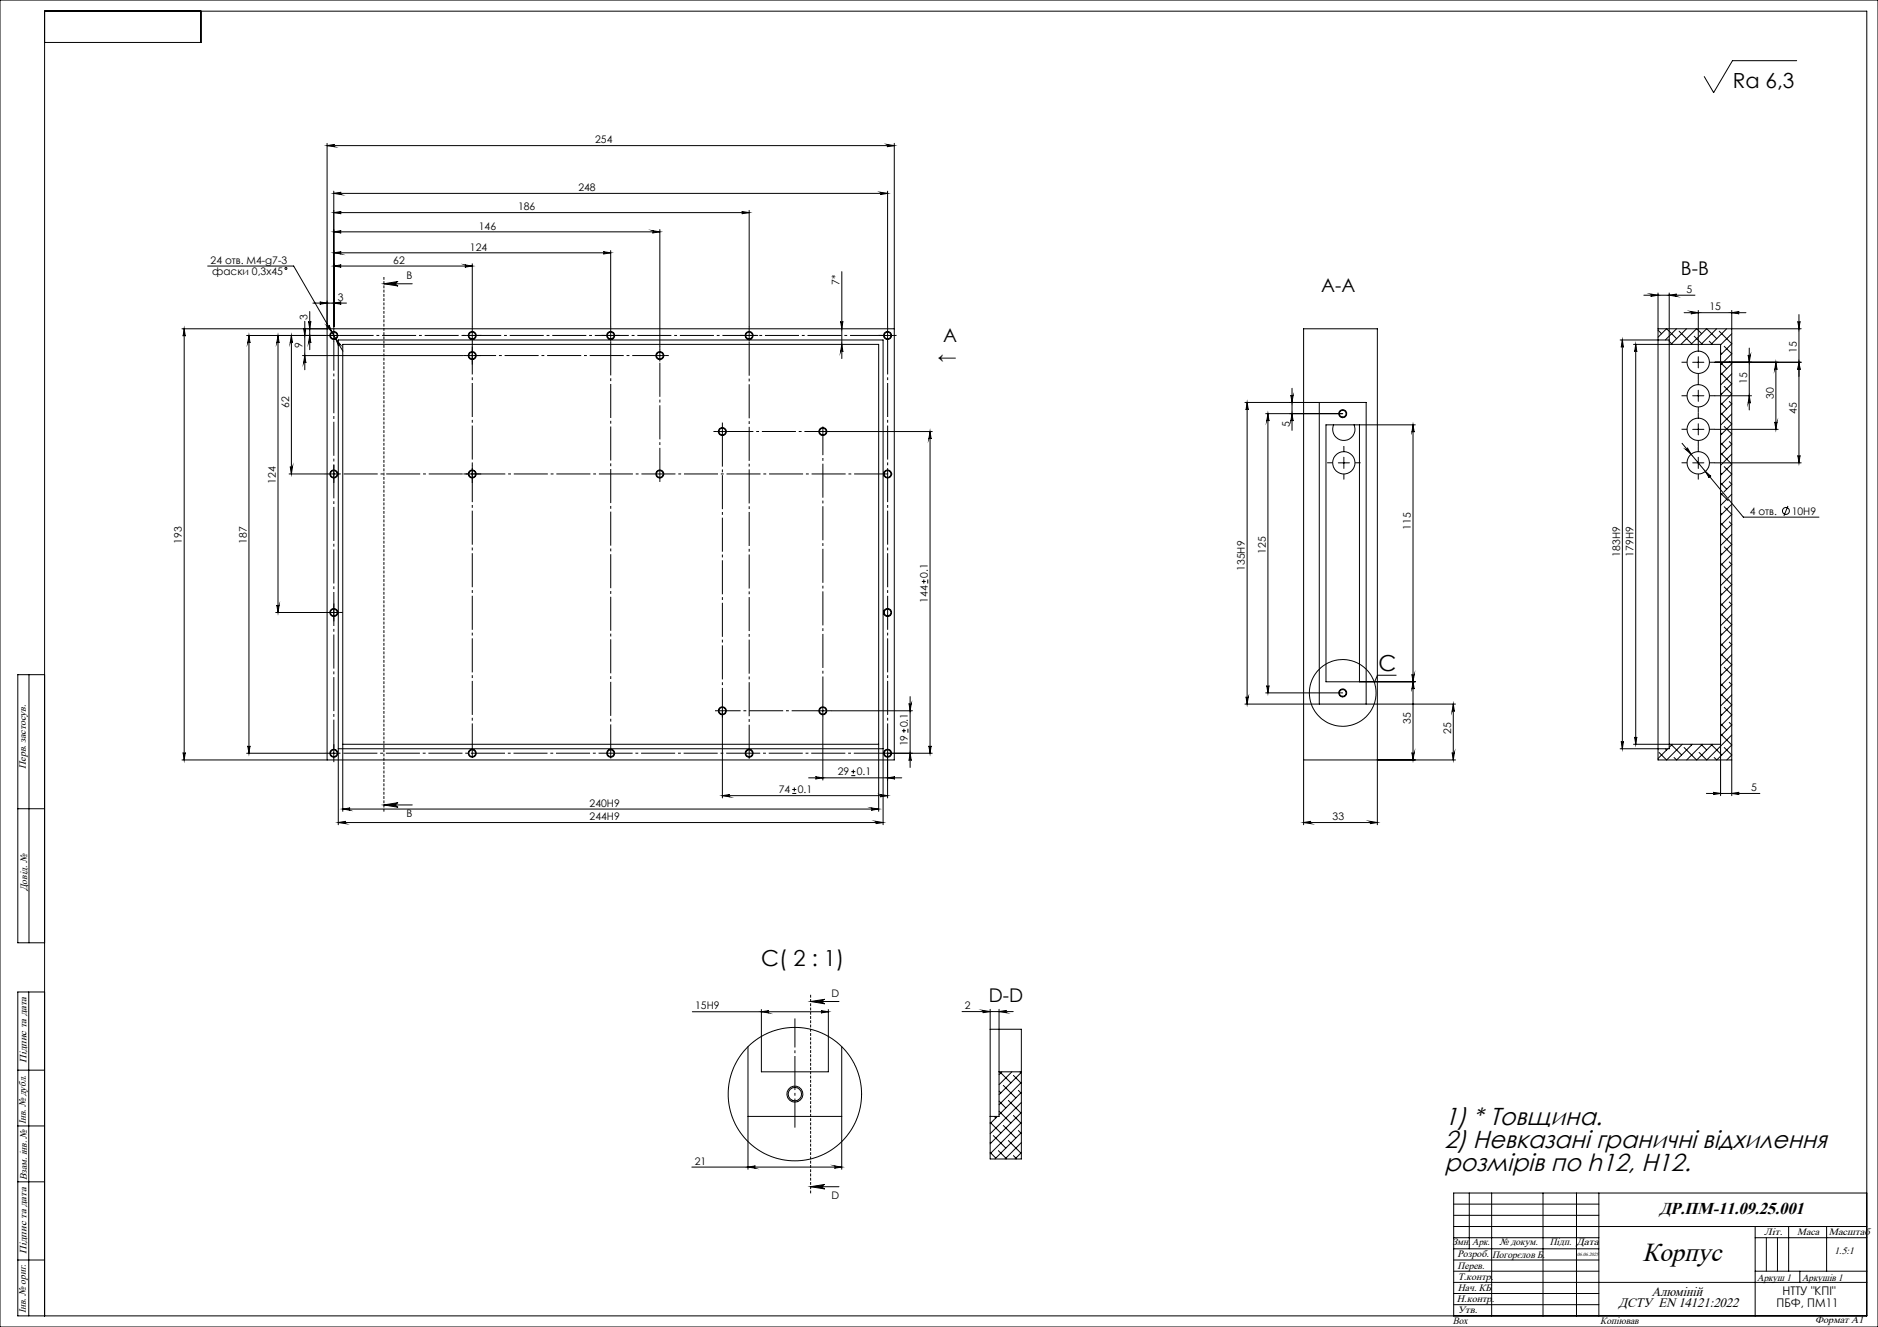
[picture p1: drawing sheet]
<svg xmlns="http://www.w3.org/2000/svg" width="841mm" height="594mm" viewBox="0 0 841 594" stroke-linecap="round" stroke-linejoin="round" font-family="sans-serif">
<g fill="none" stroke="#000" stroke-width=".45">
<path d="M0 0h841v594h-841zM90 5v14h-70M804.6 27.2h-28.8l-8.4 14.2-4.2-7.1M146.5 65.2l3.3-.5a.51 .51 0 0 0-.5 .5 .51 .51 0 0 0 .5 .5zM146.5 64.2v276M146.5 65.2h254M397.2 64.7l3.3 .5-3.3 .5a.51 .51 0 0 0 .5-.5 .51 .51 0 0 0-.5-.5zM400.5 64.2v276h-319M149.5 86.6l3.3-.5a.51 .51 0 0 0-.5 .5 .51 .51 0 0 0 .5 .5zM149.5 95.2l3.3-.5a.49 .49 0 0 0-.5 .5 .49 .49 0 0 0 .5 .5zM149.5 85.6v60.6M149.5 86.6h248"/>
<path d="M149.5 95.2h186M332.2 94.7l3.3 .5-3.3 .5a.49 .49 0 0 0 .5-.5 .49 .49 0 0 0-.5-.5zM335.5 94.2v52M394.2 86.1l3.3 .5-3.3 .5a.51 .51 0 0 0 .5-.5 .51 .51 0 0 0-.5-.5zM397.5 85.6v60.6M93 119.1h38.5l22.1 38.1M149.5 119.1l3.3-.5a.51 .51 0 0 0-.5 .5 .51 .51 0 0 0 .5 .5zM149.5 113.2l3.3-.5a.51 .51 0 0 0-.5 .5 .51 .51 0 0 0 .5 .5zM149.5 103.8l3.3-.5a.51 .51 0 0 0-.5 .5 .51 .51 0 0 0 .5 .5zM149.5 119.1h62M149.5 113.2h124M149.5 103.8h146"/>
<path d="M208.2 118.6l3.3 .5-3.3 .5a.51 .51 0 0 0 .5-.5 .51 .51 0 0 0-.5-.5zM211.5 118.1v28.1M270.2 112.7l3.3 .5-3.3 .5a.51 .51 0 0 0 .5-.5 .51 .51 0 0 0-.5-.5zM273.5 112.2v34M292.2 103.3l3.3 .5-3.3 .5a.51 .51 0 0 0 .5-.5 .51 .51 0 0 0-.5-.5zM295.5 102.8v52.4M138.7 139.4v17.1M140.1 135.7h15.1M143.2 135.2l3.3 .5-3.3 .5a.49 .49 0 0 0 .5-.5 .49 .49 0 0 0-.5-.5zM149.5 135.7l3.3-.5a.49 .49 0 0 0-.5 .5 .49 .49 0 0 0 .5 .5zM171.9 127l6.4-1a1.01 1.01 0 0 0-1 1 1.01 1.01 0 0 0 1 1zM171.9 127h12.7"/>
<path d="M377 121.6v38.9M736.1 132.1h22.9M739.2 131.6l3.3 .5-3.3 .6a.51 .51 0 0 0 .5-.5 .51 .51 0 0 0-.5-.6zM742.5 131.2v209h33M747.5 132.1l3.3-.5a.51 .51 0 0 0-.5 .6 .51 .51 0 0 0 .5 .5zM747.5 131.2v204h-22M754.2 140h27.7M757.2 139.4l3.3 .6-3.3 .5a.51 .51 0 0 0 .5-.5 .51 .51 0 0 0-.5-.6zM760.5 139v15.7M775.5 140l3.3-.6a.51 .51 0 0 0-.5 .6 .51 .51 0 0 0 .5 .5zM775.5 139v217.2M81.5 147.2h319"/>
<path d="M82.5 147.2l.5 3.3a.49 .49 0 0 0-.5-.5 .49 .49 0 0 0-.5 .5zM82.5 147.2v193M110.5 150.2h35M111.5 150.2l.5 3.3a.51 .51 0 0 0-.5-.5 .51 .51 0 0 0-.6 .5zM111.5 150.2v187M124.5 150.2l.5 3.3a.51 .51 0 0 0-.5-.5 .51 .51 0 0 0-.5 .5zM124.5 150.2v124M130.5 150.2l.5 3.3a.51 .51 0 0 0-.5-.5 .51 .51 0 0 0-.5 .5zM130.5 150.2v62M135.5 159.2h72M136 146.9a.51 .51 0 0 0 .5 .5 .51 .51 0 0 0 .5-.5l-.5 3.3zM136.5 159.2l.5 3.3a.51 .51 0 0 0-.5-.5 .51 .51 0 0 0-.5 .5z"/>
<path d="M136.5 143.8v21.7M138.2 143.9a.51 .51 0 0 0 .5 .5 .51 .51 0 0 0 .5-.5l-.5 3.3zM138.7 150.2l.5 3.3a.51 .51 0 0 0-.5-.5 .51 .51 0 0 0-.5 .5zM146.5 146a.51 .51 0 0 0 .7 .2 .51 .51 0 0 0 .2-.7l1.2 3.1zM147 150.2h5M149.5 147.7v5M150.4 151.7l2.1 2.6a.51 .51 0 0 0-.7-.1 .51 .51 0 0 0-.2 .6zM209 150.2h5M209 159.2h5M211.5 147.7v5M211.5 156.7v5M271 150.2h5"/>
<path d="M273.5 147.7v5M293 159.2h5M295.5 156.7v5M333 150.2h5M335.5 147.7v5M376.4 143.9a.51 .51 0 0 0 .6 .5 .51 .51 0 0 0 .5-.5l-.5 3.3zM377 154.2l.5 3.3a.51 .51 0 0 0-.5-.5 .51 .51 0 0 0-.6 .5zM395 150.2h5M397.5 147.7v5M725.5 152.2h22M726.5 152.2l.5 3.3a.49 .49 0 0 0-.5-.5 .49 .49 0 0 0-.5 .5zM726.5 152.2v183"/>
<path d="M731.5 154.2h39v202M732.5 154.2l.5 3.3a.49 .49 0 0 0-.5-.5 .49 .49 0 0 0-.5 .5zM732.5 154.2v179M742.5 147.2h64.1M742.5 147.8l1.6 1.6M746.3 147.2l-3.8 3.7M746.4 147.2l4.4 4.4M747.5 152.8l1.4 1.4M750.8 147.2l-5 5M751.9 148.3l5.7 5.6M755.3 147.2l-7 7M758.7 150.5l3.7 3.7"/>
<path d="M759.7 147.2l-6.9 7M759.8 147.2l2.2 2.2M760.5 159.7v5M765.4 152.7l1.4 1.5M768.7 147.2l-6.9 7M768.8 151.6l-4.5-4.4-7.1 7M769.9 148.3l5.6 5.6-5 5M770.5 157.9l.5 .5M772.1 155l3.4 3.4-5 5M773.2 147.2l-7 7M775.5 149.4l-5 5M782.8 158.9a.51 .51 0 0 0 .6 .5 .51 .51 0 0 0 .5-.5l-.6 3.3z"/>
<path d="M783.3 155.8v27.7M805.1 143.9a.49 .49 0 0 0 .5 .5 .49 .49 0 0 0 .5-.5l-.5 3.3zM805.6 140.8v66.4M578.1 176.9a.51 .51 0 0 0 .5 .4 .51 .51 0 0 0 .5-.4l-.5 3.3zM578.6 173.8v18.8M758 177.2h5M758 162.2h5M760.5 174.7v5M768 177.2h16.4M768 162.2h38.6M770.5 166.8l5 5-5 5M770.5 175.8l.5 .5"/>
<path d="M770.5 162.3l2.8 2.8M772.1 173l3.4 3.3-5 5M774.4 161.7l1.1 1.1-5 5M774.4 179.7l1.1 1.1-5 5M775.5 167.4l-5 4.9M783.3 177.2l.6 3.3a.51 .51 0 0 0-.5-.5 .51 .51 0 0 0-.6 .5zM795.3 162.2l.5 3.3a.51 .51 0 0 0-.5-.5 .51 .51 0 0 0-.5 .5zM795.3 162.2v30M805.6 162.2l.5 3.3a.49 .49 0 0 0-.5-.5 .49 .49 0 0 0-.5 .5zM321 193.2h5M323.5 190.7v5M368.5 193.2h49"/>
<path d="M416.5 193.2l.5 3.3a.51 .51 0 0 0-.5-.5 .51 .51 0 0 0-.5 .5zM416.5 193.2v144M557.5 180.2h54.3v135M558.5 180.2l.5 3.3a.51 .51 0 0 0-.5-.5 .51 .51 0 0 0-.5 .5zM558.5 180.2v135M566.8 185.2h34.5M567.8 185.2l.5 3.3a.51 .51 0 0 0-.5-.5 .51 .51 0 0 0-.5 .5zM567.8 185.2v125M578.6 185.2l.5 3.3a.51 .51 0 0 0-.5-.5 .51 .51 0 0 0-.5 .5zM590.8 180.2v135M597.2 190.2a5 5 0 0 0 4.6 7 5 5 0 0 0 4.6-7M608.8 190.2v115"/>
<path d="M632.8 190.2l.5 3.3a.51 .51 0 0 0-.5-.5 .51 .51 0 0 0-.5 .5zM632.8 190.2v150M633.8 190.2h-40v115h40M753.3 198.4l27.4 33.1h33.9M758 192.2h5M760.5 189.7v5M768 192.2h28.3M770.5 184.8l5 5-5 5M770.5 198.3l2.8 2.7M770.5 193.8l.5 .5M770.5 180.3l2.8 2.7M772.1 190.9l3.4 3.4-5 5"/>
<path d="M774.4 197.7l1.1 1.1-5 5M775.5 185.3l-5 5M794.8 188.9a.51 .51 0 0 0 .5 .4 .51 .51 0 0 0 .5-.4l-.5 3.3zM129.5 212.2h16M130 208.9a.51 .51 0 0 0 .5 .4 .51 .51 0 0 0 .5-.4l-.5 3.3zM147 212.2h5M149.5 209.7v5M209 212.2h5M211.5 209.7v5M599.3 207.2h5M601.8 204.7v5M754.8 201.1a.53 .53 0 0 0 .7 .1 .53 .53 0 0 0 .1-.8l1.7 2.9z"/>
<path d="M758 207.2h5M760.5 204.7v5M763.7 211l2.5 2.2a.5 .5 0 0 0-.7 0 .5 .5 0 0 0-.1 .7zM768 207.2h38.6M770.5 202.7l5 5-5 5.1M770.5 216.2l2.8 2.8M770.5 211.7l.5 .5M772.1 208.9l3.4 3.3-5 5M774.4 215.6l1.1 1.1-3.5 3.5M775.5 203.3l-5 5M805.1 203.9a.49 .49 0 0 0 .5 .5 .49 .49 0 0 0 .5-.5l-.5 3.3zM770.5 238.7l5 5-5 5"/>
<path d="M770.5 234.2l2.8 2.7M770.5 229.7l.5 .5M770.5 220.7l3.4 3.4M771.3 220.9l-.8 .8M772.1 226.8l3.4 3.4-5 5M773.3 223.4l-2.8 2.8M774.4 233.6l1.1 1.1-5 5M775.4 225.8l-4.9 4.9M775.5 221.2l-1.5 1.5M775.5 239.2l-5 5M800.7 226.5l-1.8 4.4M413.7 259.4v1.8"/>
<path d="M415.5 259.4v1.8M770.5 256.6l5 5-5 5M770.5 252.2l2.8 2.7M770.5 247.6l.5 .6M772.1 244.8l3.4 3.4-5 4.9M774.4 251.5l1.1 1.2-5 5M775.5 257.1l-5 5M123.5 274.2h22M124 270.9a.51 .51 0 0 0 .5 .5 .51 .51 0 0 0 .5-.5l-.5 3.3zM147 274.2h5M149.5 271.7v5M412.8 260.3h1.8"/>
<path d="M770.5 274.6l5 5-5 5M770.5 270.1l2.8 2.8M770.5 265.6l.5 .5M772.1 262.7l3.4 3.4-5 5M774.4 269.5l1.1 1.1-5 5M775.5 275.1l-5 5M770.5 292.6l5 5-5 4.9M770.5 288.1l2.8 2.7M770.5 283.6l.5 .5M772.1 280.7l3.4 3.4-5 5M772.1 298.7l3.4 3.3-5 5.1M774.4 287.4l1.1 1.2-5 5"/>
<path d="M775.5 293l-5 5.1M13 302v120M20 302h-12v120h12M323.5 318.2v39M366 318.2h5M368.5 315.7v5M372.5 318.2h36.1M407.1 314.9a.51 .51 0 0 0 .5 .4 .51 .51 0 0 0 .5-.4l-.5 3.3zM407.6 311.8v31.7M557.5 315.2h94.3M558 311.9a.51 .51 0 0 0 .5 .5 .51 .51 0 0 0 .5-.5l-.5 3.3zM566.8 310.2h34.5"/>
<path d="M567.3 306.9a.51 .51 0 0 0 .5 .4 .51 .51 0 0 0 .5-.4l-.5 3.3zM625.2 302.3h-8.3l-1.4 3.2M632.3 301.9a.51 .51 0 0 0 .5 .5 .51 .51 0 0 0 .5-.5l-.5 3.3zM632.8 305.2l.5 3.3a.51 .51 0 0 0-.5-.5 .51 .51 0 0 0-.5 .5zM650.8 315.2l.5 3.3a.51 .51 0 0 0-.5-.5 .51 .51 0 0 0-.5 .5zM650.8 315.2v25M770.5 310.5l5 5-5 5M770.5 319.5l.5 .5M770.5 306l2.8 2.8M770.5 301.5l.5 .5M772.1 316.6l3.4 3.4-5 5M774.4 305.4l1.1 1.1-5 5"/>
<path d="M775.5 311l-5 5M82 336.9a.49 .49 0 0 0 .5 .5 .49 .49 0 0 0 .5-.5l-.5 3.3zM110.5 337.2h35M110.9 333.9a.51 .51 0 0 0 .6 .5 .51 .51 0 0 0 .5-.5l-.5 3.3zM147 337.2h5M149.5 334.7v5M151.5 335.2h244M153.5 333.2h240M368.5 322.2v27M403.9 327.1h1.8M404.8 326.2v1.8M406.6 326.2v1.8"/>
<path d="M407.6 337.2l.5 3.3a.51 .51 0 0 0-.5-.5 .51 .51 0 0 0-.5 .5zM416 333.9a.51 .51 0 0 0 .5 .5 .51 .51 0 0 0 .5-.5l-.5 3.3zM417.5 337.2h-20v20M632.3 336.9a.51 .51 0 0 0 .5 .5 .51 .51 0 0 0 .5-.5l-.5 3.3zM650.3 336.9a.51 .51 0 0 0 .5 .5 .51 .51 0 0 0 .5-.5l-.5 3.3zM726 331.9a.49 .49 0 0 0 .5 .4 .49 .49 0 0 0 .5-.4l-.5 3.3zM731.5 333.2h39M732 329.9a.49 .49 0 0 0 .5 .4 .49 .49 0 0 0 .5-.4l-.5 3.3zM742.9 336.8l3.4 3.4M745.8 335.2l.5 .5M746.9 335.2l-4.4 4.3M748.3 333.2l4.8 4.8"/>
<path d="M748.9 333.2l-1.4 1.3M749.7 339.1l1.1 1.1M753.4 333.2l-7 7M754.2 334.6l5.5 5.6M757.2 333.2l.4 .3M757.8 333.2l-6.9 7M761.8 333.2l2.5 2.5M762.4 333.2l-7.1 7M766.2 333.2l4.8 4.8M766.8 333.2l-7 7M770.5 328.5l5 5-6.7 6.7-1.2-1.1M770.5 324l2.8 2.7"/>
<path d="M772.1 334.6l3.4 3.4-2.2 2.2M774.4 323.4l1.1 1.1-5 5M775.5 329l-11.2 11.2-3.4-3.4M323.5 356.2l3.3-.5a.51 .51 0 0 0-.5 .5 .51 .51 0 0 0 .5 .5zM323.5 356.2h74M354.8 355.2h1.8M354.8 353.4h1.8M355.7 352.5v1.8M362.1 348.2h41.7M365.2 347.7l3.3 .5-3.3 .5a.49 .49 0 0 0 .5-.5 .49 .49 0 0 0-.5-.5zM381.2 347.2h1.8M381.2 345.4h1.8"/>
<path d="M382.1 344.5v1.8M394.2 355.7l3.3 .5-3.3 .5a.51 .51 0 0 0 .5-.5 .51 .51 0 0 0-.5-.5zM397.5 348.2l3.3-.5a.49 .49 0 0 0-.5 .5 .49 .49 0 0 0 .5 .5zM583.8 340.2h68M764.2 355.2h23.9M767.2 354.7l3.3 .5-3.3 .5a.49 .49 0 0 0 .5-.5 .49 .49 0 0 0-.5-.5zM775.5 355.2l3.3-.5a.49 .49 0 0 0-.5 .5 .49 .49 0 0 0 .5 .5zM8 362h12M151.5 368.2l3.3-.5a.51 .51 0 0 0-.5 .5 .51 .51 0 0 0 .5 .5zM151.5 369.2v-217h244v217M151.5 368.2h244M153.5 362.2l3.3-.5a.51 .51 0 0 0-.5 .5 .51 .51 0 0 0 .5 .5z"/>
<path d="M153.5 363.2v-209h240v209M153.5 362.2h240M171.9 360.3l6.4-1a1.02 1.02 0 0 0-1 1 1.02 1.02 0 0 0 1 1zM171.9 360.3h12.7M390.2 361.7l3.3 .5-3.3 .5a.51 .51 0 0 0 .5-.5 .51 .51 0 0 0-.5-.5zM392.2 367.7l3.3 .5-3.3 .5a.51 .51 0 0 0 .4-.5 .51 .51 0 0 0-.4-.5zM583.8 368.2l3.3-.5a.51 .51 0 0 0-.5 .5 .51 .51 0 0 0 .5 .5zM583.8 369.2v-222h33v222M583.8 368.2h33M613.5 367.7l3.3 .5-3.3 .5a.51 .51 0 0 0 .5-.5 .51 .51 0 0 0-.5-.5zM12.9 444v145M20 444h-12v145h828v-584h-816v584"/>
<path d="M310 452.9h60.9M341 452.9l3.3-.5a.51 .51 0 0 0-.5 .5 .51 .51 0 0 0 .5 .5zM341 451.9v27.9h29.9v-27.9M363 448.3l6.4-1a1.01 1.01 0 0 0-1 1 1.01 1.01 0 0 0 1 1zM363 448.3h12.7M367.7 452.4l3.2 .5-3.2 .5a.51 .51 0 0 0 .4-.5 .51 .51 0 0 0-.4-.5zM430.8 452.8h22.9M440.1 452.3l3.3 .5-3.3 .5a.51 .51 0 0 0 .5-.5 .51 .51 0 0 0-.5-.5zM443.4 451.8v67h14v-58.1h-14M447.4 452.8l3.3-.5a.51 .51 0 0 0-.5 .5 .51 .51 0 0 0 .5 .5zM447.4 451.8v47.9h-4M8 479h12"/>
<path d="M335 468.5v54.9M376.9 468.5v54.9M447.4 479.8h10M447.7 479.8l5 4.9M448.7 479.8l-1.3 1.2M453.1 479.8l-5.7 5.7M456.7 479.8l.5 .4M335 499.7h41.9M445.3 499.7l.6 .7M446.6 499.7l-3.2 3.3M447.4 497.4l5.3 5.3M447.4 492.9l3 3.1"/>
<path d="M447.4 488.4l.8 .8M449.3 485.8l5.6 5.6M451.6 492.6l5.6 5.6M453.8 499.3l3.6 3.6M453.8 481.4l3.6 3.6M456 488.1l1.4 1.3M457.4 480l-10 10M457.4 484.5l-10 10M457.4 489l-10 10M457.4 493.5l-14 14M457.4 498l-14 14M8 504h12"/>
<path d="M443.4 515.9l2.5 2.5M443.4 511.3l.3 .4M443.4 502.4l4.8 4.8M444.8 508.3l5.6 5.6M447.1 515l3.7 3.8M449.3 503.8l5.6 5.6M451.6 510.5l5.6 5.6M453.8 517.3l1.5 1.5M456 506.1l1.4 1.3M457.4 502.5l-14 14M457.4 507l-11.8 11.8M457.4 511.5l-7.3 7.3"/>
<path d="M457.4 515.9l-2.8 2.9M8 529h12M309.8 522.4h67.1M335 522.4l3.3-.5a.51 .51 0 0 0-.5 .5 .51 .51 0 0 0 .5 .5zM363 531.2l6.4-1a1.01 1.01 0 0 0-1 1 1.01 1.01 0 0 0 1 1zM363 531.2h12.7M373.7 521.9l3.2 .5-3.2 .5a.51 .51 0 0 0 .4-.5 .51 .51 0 0 0-.4-.5zM651 539h65M658 534v25M668 534v55M691 534v55M706 534v55"/>
<path d="M716 534v55M836 534h-185v55M651 549h185M651 544h65M651 559h65M651 554h65M786 554h50M786 549v40M791 554v15M796 554v15M801 549v20M818 549v20"/>
<path d="M8 564h12M651 579h65M651 574h185M651 569h65M651 564h65M786 569h50M806 569v5M651 584h65"/>
<circle cx="128" cy="120.2" r=".44"/>
<circle cx="149.5" cy="150.2" r="1.8"/>
<circle cx="149.5" cy="150.2" r="1.51"/>
<circle cx="211.5" cy="159.2" r="1.5"/>
<circle cx="211.5" cy="150.2" r="1.5"/>
<circle cx="211.5" cy="159.2" r="1.79"/>
<circle cx="211.5" cy="150.2" r="1.79"/>
<circle cx="273.5" cy="150.2" r="1.5"/>
<circle cx="273.5" cy="150.2" r="1.8"/>
<circle cx="295.5" cy="159.2" r="1.5"/>
<circle cx="295.5" cy="159.2" r="1.8"/>
<circle cx="335.5" cy="150.2" r="1.5"/>
<circle cx="335.5" cy="150.2" r="1.79"/>
<circle cx="397.5" cy="150.2" r="1.5"/>
<circle cx="397.5" cy="150.2" r="1.8"/>
<circle cx="760.5" cy="177.2" r="5"/>
<circle cx="760.5" cy="162.2" r="5"/>
<circle cx="323.5" cy="193.2" r="1.8"/>
<circle cx="323.5" cy="193.2" r="1.5"/>
<circle cx="368.5" cy="193.2" r="1.49"/>
<circle cx="368.5" cy="193.2" r="1.8"/>
<circle cx="601.3" cy="185.2" r="1.8"/>
<circle cx="601.3" cy="185.2" r="1.51"/>
<circle cx="760.5" cy="192.2" r="5"/>
<circle cx="149.5" cy="212.2" r="1.8"/>
<circle cx="149.5" cy="212.2" r="1.51"/>
<circle cx="211.5" cy="212.2" r="1.5"/>
<circle cx="211.5" cy="212.2" r="1.79"/>
<circle cx="295.5" cy="212.2" r="1.5"/>
<circle cx="295.5" cy="212.2" r="1.8"/>
<circle cx="397.5" cy="212.2" r="1.5"/>
<circle cx="397.5" cy="212.2" r="1.8"/>
<circle cx="601.8" cy="207.2" r="5"/>
<circle cx="760.5" cy="207.2" r="5"/>
<circle cx="799.8" cy="228.7" r="1.56"/>
<circle cx="149.5" cy="274.2" r="1.8"/>
<circle cx="149.5" cy="274.2" r="1.5"/>
<circle cx="397.5" cy="274.2" r="1.49"/>
<circle cx="397.5" cy="274.2" r="1.8"/>
<circle cx="323.5" cy="318.2" r="1.8"/>
<circle cx="323.5" cy="318.2" r="1.51"/>
<circle cx="368.5" cy="318.2" r="1.5"/>
<circle cx="368.5" cy="318.2" r="1.8"/>
<circle cx="601.3" cy="310.2" r="1.8"/>
<circle cx="601.3" cy="310.2" r="1.51"/>
<circle cx="601.3" cy="310.2" r="14.9"/>
<circle cx="149.5" cy="337.2" r="1.8"/>
<circle cx="149.5" cy="337.2" r="1.5"/>
<circle cx="211.5" cy="337.2" r="1.79"/>
<circle cx="211.5" cy="337.2" r="1.49"/>
<circle cx="273.5" cy="337.2" r="1.49"/>
<circle cx="273.5" cy="337.2" r="1.8"/>
<circle cx="335.5" cy="337.2" r="1.79"/>
<circle cx="335.5" cy="337.2" r="1.49"/>
<circle cx="397.5" cy="337.2" r="1.49"/>
<circle cx="397.5" cy="337.2" r="1.8"/>
<circle cx="355.9" cy="489.8" r="3"/>
<circle cx="356" cy="489.8" r="29.9"/>
<circle cx="356" cy="489.7" r="3.6"/>
</g>
<g fill="none" stroke="#000" stroke-width=".45" stroke-dasharray="15.2 1.3 1.3 1.3" stroke-linecap="butt">
<path d="M147 150.2h-1.5M149.5 147.7v-1.5M209 159.2h-1.5M209 150.2h-1.5M211.5 156.7v-1.5M211.5 147.7v-1.5M214 159.2h1.5M214 150.2h1.5M271 150.2h-1.5M273.5 147.7v-1.5M276 150.2h1.5M295.5 156.7v-1.5"/>
<path d="M298 159.2h1.5M333 150.2h-1.5M335.5 147.7v-1.5M338 150.2h1.5M395 150.2h-1.5M397.5 147.7v-1.5M400 150.2h1.5M760.5 157.2v-2.5M211.5 161.7v1.5M755.5 177.2h-2.5M755.5 162.2h-2.5M760.5 172.2v-2.5"/>
<path d="M760.5 167.2v2.5M765.5 177.2h2.5M765.5 162.2h2.5M321 193.2h-1.5M323.5 190.7v-1.5M755.5 192.2h-2.5M760.5 187.2v-2.5M760.5 197.2v2.5M760.5 182.2v2.5M765.5 192.2h2.5M147 212.2h-1.5M149.5 209.7v-1.5"/>
<path d="M149.5 214.7v1.5M209 212.2h-1.5M211.5 209.7v-1.5M211.5 214.7v1.5M214 212.2h1.5M596.8 207.2h-2.5M601.8 202.2v-2.5M601.8 212.2v2.5M606.8 207.2h2.5M755.5 207.2h-2.5M760.5 202.2v-2.5M760.5 212.2v2.5"/>
<path d="M765.5 207.2h2.5M147 274.2h-1.5M149.5 271.7v-1.5M149.5 276.7v1.5M152 274.2h1.5M371 318.2h1.5M147 337.2h-1.5M149.5 334.7v-1.5M149.5 339.7v1.5M368.5 320.7v1.5"/>
</g>
<path d="M356 504.8v-48.9" fill="none" stroke="#000" stroke-width=".45" stroke-dasharray="15.2 1.3 1.3 1.3" stroke-dashoffset="2.2" stroke-linecap="butt"/>
<path d="M149.5 152.7v182.7M323.5 195.7v125.4" fill="none" stroke="#000" stroke-width=".45" stroke-dasharray="15.2 1.3 1.3 1.3" stroke-dashoffset="2" stroke-linecap="butt"/>
<path d="M152 150.2h244" fill="none" stroke="#000" stroke-width=".45" stroke-dasharray="15.2 1.3 1.3 1.3" stroke-dashoffset="-.1" stroke-linecap="butt"/>
<path d="M211.5 152.7v186.1M397.5 152.7v186.1" fill="none" stroke="#000" stroke-width=".45" stroke-dasharray="15.2 1.3 1.3 1.3" stroke-dashoffset=".3" stroke-linecap="butt"/>
<path d="M273.5 152.7v187" fill="none" stroke="#000" stroke-width=".45" stroke-dasharray="15.2 1.3 1.3 1.3" stroke-dashoffset="-.2" stroke-linecap="butt"/>
<path d="M293 159.2h-80.7" fill="none" stroke="#000" stroke-width=".45" stroke-dasharray="15.2 1.3 1.3 1.3" stroke-dashoffset="5.4" stroke-linecap="butt"/>
<path d="M295.5 161.7v54.7" fill="none" stroke="#000" stroke-width=".45" stroke-dasharray="15.2 1.3 1.3 1.3" stroke-dashoffset="-.7" stroke-linecap="butt"/>
<path d="M335.5 152.7v187.3" fill="none" stroke="#000" stroke-width=".45" stroke-dasharray="15.2 1.3 1.3 1.3" stroke-dashoffset="-.3" stroke-linecap="butt"/>
<path d="M326 193.2h45.6" fill="none" stroke="#000" stroke-width=".45" stroke-dasharray="15.2 1.3 1.3 1.3" stroke-dashoffset="3.9" stroke-linecap="butt"/>
<path d="M152 212.2h247.6" fill="none" stroke="#000" stroke-width=".45" stroke-dasharray="15.2 1.3 1.3 1.3" stroke-dashoffset="-1.9" stroke-linecap="butt"/>
<path d="M152 337.2h247.3" fill="none" stroke="#000" stroke-width=".45" stroke-dasharray="15.2 1.3 1.3 1.3" stroke-dashoffset="-1.8" stroke-linecap="butt"/>
<path d="M368.5 315.7v-124.8" fill="none" stroke="#000" stroke-width=".45" stroke-dasharray="15.2 1.3 1.3 1.3" stroke-dashoffset="2.4" stroke-linecap="butt"/>
<path d="M366 318.2h-45.8" fill="none" stroke="#000" stroke-width=".45" stroke-dasharray="15.2 1.3 1.3 1.3" stroke-dashoffset="3.8" stroke-linecap="butt"/>
<path d="M171.9 124v239.3M363 445.3v88.9" fill="none" stroke="#000" stroke-width=".45" stroke-dasharray="1.3 .6" stroke-linecap="butt"/>
<g fill="#000">
<path d="M397.2 64.7l3.3 .5-3.3 .5a.51 .51 0 0 0 .5-.5 .51 .51 0 0 0-.5-.5zM146.5 65.2l3.3-.5a.51 .51 0 0 0-.5 .5 .51 .51 0 0 0 .5 .5zM367.7 452.4l3.2 .5-3.2 .5a.51 .51 0 0 0 .4-.5 .51 .51 0 0 0-.4-.5zM341 452.9l3.3-.5a.51 .51 0 0 0-.5 .5 .51 .51 0 0 0 .5 .5z"/>
<path d="M394.2 86.1l3.3 .5-3.3 .5a.51 .51 0 0 0 .5-.5 .51 .51 0 0 0-.5-.5zM149.5 86.6l3.3-.5a.51 .51 0 0 0-.5 .5 .51 .51 0 0 0 .5 .5zM390.2 361.7l3.3 .5-3.3 .5a.51 .51 0 0 0 .5-.5 .51 .51 0 0 0-.5-.5zM153.5 362.2l3.3-.5a.51 .51 0 0 0-.5 .5 .51 .51 0 0 0 .5 .5zM775.5 140l3.3-.6a.51 .51 0 0 0-.5 .6 .51 .51 0 0 0 .5 .5zM757.2 139.4l3.3 .6-3.3 .5a.51 .51 0 0 0 .5-.5 .51 .51 0 0 0-.5-.6zM373.7 521.9l3.2 .5-3.2 .5a.51 .51 0 0 0 .4-.5 .51 .51 0 0 0-.4-.5zM335 522.4l3.3-.5a.51 .51 0 0 0-.5 .5 .51 .51 0 0 0 .5 .5z"/>
<path d="M171.9 127l6.4-1a1.01 1.01 0 0 0-1 1 1.01 1.01 0 0 0 1 1zM171.9 360.3l6.4-1a1.02 1.02 0 0 0-1 1 1.02 1.02 0 0 0 1 1zM363 448.3l6.4-1a1.01 1.01 0 0 0-1 1 1.01 1.01 0 0 0 1 1zM363 531.2l6.4-1a1.01 1.01 0 0 0-1 1 1.01 1.01 0 0 0 1 1z"/>
<path d="M82.5 147.2l.5 3.3a.49 .49 0 0 0-.5-.5 .49 .49 0 0 0-.5 .5zM82 336.9a.49 .49 0 0 0 .5 .5 .49 .49 0 0 0 .5-.5l-.5 3.3zM130.5 150.2l.5 3.3a.51 .51 0 0 0-.5-.5 .51 .51 0 0 0-.5 .5zM130 208.9a.51 .51 0 0 0 .5 .4 .51 .51 0 0 0 .5-.4l-.5 3.3zM124.5 150.2l.5 3.3a.51 .51 0 0 0-.5-.5 .51 .51 0 0 0-.5 .5zM124 270.9a.51 .51 0 0 0 .5 .5 .51 .51 0 0 0 .5-.5l-.5 3.3zM111.5 150.2l.5 3.3a.51 .51 0 0 0-.5-.5 .51 .51 0 0 0-.6 .5zM110.9 333.9a.51 .51 0 0 0 .6 .5 .51 .51 0 0 0 .5-.5l-.5 3.3zM407.1 314.9a.51 .51 0 0 0 .5 .4 .51 .51 0 0 0 .5-.4l-.5 3.3zM407.6 337.2l.5 3.3a.51 .51 0 0 0-.5-.5 .51 .51 0 0 0-.5 .5zM558.5 180.2l.5 3.3a.51 .51 0 0 0-.5-.5 .51 .51 0 0 0-.5 .5zM558 311.9a.51 .51 0 0 0 .5 .5 .51 .51 0 0 0 .5-.5l-.5 3.3zM567.8 185.2l.5 3.3a.51 .51 0 0 0-.5-.5 .51 .51 0 0 0-.5 .5zM567.3 306.9a.51 .51 0 0 0 .5 .4 .51 .51 0 0 0 .5-.4l-.5 3.3zM726.5 152.2l.5 3.3a.49 .49 0 0 0-.5-.5 .49 .49 0 0 0-.5 .5zM726 331.9a.49 .49 0 0 0 .5 .4 .49 .49 0 0 0 .5-.4l-.5 3.3zM782.8 158.9a.51 .51 0 0 0 .6 .5 .51 .51 0 0 0 .5-.5l-.6 3.3zM783.3 177.2l.6 3.3a.51 .51 0 0 0-.5-.5 .51 .51 0 0 0-.6 .5zM795.3 162.2l.5 3.3a.51 .51 0 0 0-.5-.5 .51 .51 0 0 0-.5 .5zM794.8 188.9a.51 .51 0 0 0 .5 .4 .51 .51 0 0 0 .5-.4l-.5 3.3zM805.6 162.2l.5 3.3a.49 .49 0 0 0-.5-.5 .49 .49 0 0 0-.5 .5zM805.1 203.9a.49 .49 0 0 0 .5 .5 .49 .49 0 0 0 .5-.5l-.5 3.3z"/>
<path d="M150.4 151.7l1.2 3.1a.51 .51 0 0 1 .2-.6 .51 .51 0 0 1 .7 .1zM146.5 146l2.1 2.6-1.2-3.1a.51 .51 0 0 1-.2 .7 .51 .51 0 0 1-.7-.2zM143.2 135.2l3.3 .5-3.3 .5a.49 .49 0 0 0 .5-.5 .49 .49 0 0 0-.5-.5zM149.5 135.7l3.3-.5a.49 .49 0 0 0-.5 .5 .49 .49 0 0 0 .5 .5zM149.5 119.1l3.3-.5a.51 .51 0 0 0-.5 .5 .51 .51 0 0 0 .5 .5zM208.2 118.6l3.3 .5-3.3 .5a.51 .51 0 0 0 .5-.5 .51 .51 0 0 0-.5-.5zM149.5 113.2l3.3-.5a.51 .51 0 0 0-.5 .5 .51 .51 0 0 0 .5 .5zM270.2 112.7l3.3 .5-3.3 .5a.51 .51 0 0 0 .5-.5 .51 .51 0 0 0-.5-.5zM149.5 95.2l3.3-.5a.49 .49 0 0 0-.5 .5 .49 .49 0 0 0 .5 .5zM332.2 94.7l3.3 .5-3.3 .5a.49 .49 0 0 0 .5-.5 .49 .49 0 0 0-.5-.5zM149.5 103.8l3.3-.5a.51 .51 0 0 0-.5 .5 .51 .51 0 0 0 .5 .5zM292.2 103.3l3.3 .5-3.3 .5a.51 .51 0 0 0 .5-.5 .51 .51 0 0 0-.5-.5zM365.2 347.7l3.3 .5-3.3 .5a.49 .49 0 0 0 .5-.5 .49 .49 0 0 0-.5-.5zM397.5 348.2l3.3-.5a.49 .49 0 0 0-.5 .5 .49 .49 0 0 0 .5 .5zM323.5 356.2l3.3-.5a.51 .51 0 0 0-.5 .5 .51 .51 0 0 0 .5 .5zM394.2 355.7l3.3 .5-3.3 .5a.51 .51 0 0 0 .5-.5 .51 .51 0 0 0-.5-.5zM583.8 368.2l3.3-.5a.51 .51 0 0 0-.5 .5 .51 .51 0 0 0 .5 .5zM613.5 367.7l3.3 .5-3.3 .5a.51 .51 0 0 0 .5-.5 .51 .51 0 0 0-.5-.5zM739.2 131.6l3.3 .5-3.3 .6a.51 .51 0 0 0 .5-.5 .51 .51 0 0 0-.5-.6zM747.5 132.1l3.3-.5a.51 .51 0 0 0-.5 .6 .51 .51 0 0 0 .5 .5zM767.2 354.7l3.3 .5-3.3 .5a.49 .49 0 0 0 .5-.5 .49 .49 0 0 0-.5-.5zM775.5 355.2l3.3-.5a.49 .49 0 0 0-.5 .5 .49 .49 0 0 0 .5 .5zM754.8 201.1l2.5 2.2-1.7-2.9a.53 .53 0 0 1-.1 .7 .53 .53 0 0 1-.7 0zM763.7 211l1.7 2.9a.5 .5 0 0 1 .1-.7 .5 .5 0 0 1 .7 0z"/>
<path d="M377 154.2l.5 3.3a.51 .51 0 0 0-.5-.5 .51 .51 0 0 0-.6 .5zM376.4 143.9a.51 .51 0 0 0 .6 .5 .51 .51 0 0 0 .5-.5l-.5 3.3zM138.7 150.2l.5 3.3a.51 .51 0 0 0-.5-.5 .51 .51 0 0 0-.5 .5zM138.2 143.9a.51 .51 0 0 0 .5 .5 .51 .51 0 0 0 .5-.5l-.5 3.3z"/>
<path d="M136.5 159.2l.5 3.3a.51 .51 0 0 0-.5-.5 .51 .51 0 0 0-.5 .5zM136 146.9a.51 .51 0 0 0 .5 .5 .51 .51 0 0 0 .5-.5l-.5 3.3zM416 333.9a.51 .51 0 0 0 .5 .5 .51 .51 0 0 0 .5-.5l-.5 3.3zM416.5 193.2l.5 3.3a.51 .51 0 0 0-.5-.5 .51 .51 0 0 0-.5 .5zM632.3 301.9a.51 .51 0 0 0 .5 .5 .51 .51 0 0 0 .5-.5l-.5 3.3zM632.8 190.2l.5 3.3a.51 .51 0 0 0-.5-.5 .51 .51 0 0 0-.5 .5zM650.3 336.9a.51 .51 0 0 0 .5 .5 .51 .51 0 0 0 .5-.5l-.5 3.3zM650.8 315.2l.5 3.3a.51 .51 0 0 0-.5-.5 .51 .51 0 0 0-.5 .5zM632.3 336.9a.51 .51 0 0 0 .5 .5 .51 .51 0 0 0 .5-.5l-.5 3.3zM632.8 305.2l.5 3.3a.51 .51 0 0 0-.5-.5 .51 .51 0 0 0-.5 .5zM578.6 185.2l.5 3.3a.51 .51 0 0 0-.5-.5 .51 .51 0 0 0-.5 .5zM578.1 176.9a.51 .51 0 0 0 .5 .4 .51 .51 0 0 0 .5-.4l-.5 3.3zM805.6 162.2l.5 3.3a.49 .49 0 0 0-.5-.5 .49 .49 0 0 0-.5 .5zM805.1 143.9a.49 .49 0 0 0 .5 .5 .49 .49 0 0 0 .5-.5l-.5 3.3zM732 329.9a.49 .49 0 0 0 .5 .4 .49 .49 0 0 0 .5-.4l-.5 3.3zM732.5 154.2l.5 3.3a.49 .49 0 0 0-.5-.5 .49 .49 0 0 0-.5 .5z"/>
<path d="M151.5 368.2l3.3-.5a.51 .51 0 0 0-.5 .5 .51 .51 0 0 0 .5 .5zM392.2 367.7l3.3 .5-3.3 .5a.51 .51 0 0 0 .4-.5 .51 .51 0 0 0-.4-.5z"/>
<path d="M447.4 452.8l3.3-.5a.51 .51 0 0 0-.5 .5 .51 .51 0 0 0 .5 .5zM440.1 452.3l3.3 .5-3.3 .5a.51 .51 0 0 0 .5-.5 .51 .51 0 0 0-.5-.5z"/>
</g>
<text font-size="11.9" x="735.5" y="564.3">Корпус</text>
<g font-size="11">
<text x="646.8" y="503.7">1) * Товщина.</text>
<text x="646.8" y="514">2) Невказані граничні відхилення</text>
<text x="646.8" y="524.4">розмірів по h12, H12.</text>
</g>
<g font-size="9.9">
<text x="617.4" y="300.3">C</text>
<text x="340.9" y="432.4">C( 2 : 1)</text>
</g>
<text font-size="9.3" x="776" y="39.4">Ra 6,3</text>
<g font-size="8.5">
<text x="752.8" y="123.1">B-B</text>
<text x="591.7" y="130.9">А-А</text>
<text x="422.3" y="152.9">А</text>
<text x="420" y="162.4">←</text>
<text x="442.8" y="448.7">D-D</text>
</g>
<text font-size="7.6" x="743.1" y="543.4">ДР.ПМ-11.09.25.001</text>
<g font-size="6">
<text x="739.7" y="580">Алюміній</text>
<text x="724.8" y="585.2">ДСТУ EN 14121:2022</text>
</g>
<g font-size="5.3">
<text x="798.2" y="579.8">НТТУ &quot;КПІ&quot;</text>
<text x="795.6" y="584.9">ПБФ, ПМ11</text>
</g>
<g font-size="4.7">
<text x="266.5" y="64.1">254</text>
<text x="259" y="85.5">248</text>
<text x="232" y="94.1">186</text>
<text x="214.4" y="102.7">146</text>
<text x="210.5" y="112.1">124</text>
<text x="94.3" y="118.1">24 отв. М4-g7-3</text>
<text x="176.1" y="118.1">62</text>
<text x="95" y="123.3">фаски 0,3х45</text>
<text x="182" y="125">B</text>
<text x="376" y="127.4" transform="rotate(-90 376 127.4)">7*</text>
<text x="755.2" y="131.1">5</text>
<text x="151.3" y="134.6">3</text>
<text x="137.7" y="143.3" transform="rotate(-90 137.7 143.3)">3</text>
<text x="765.5" y="138.9">15</text>
<text x="135.5" y="155.8" transform="rotate(-90 135.5 155.8)">9</text>
<text x="804.6" y="158" transform="rotate(-90 804.6 158)">15</text>
<text x="782.4" y="171.7" transform="rotate(-90 782.4 171.7)">15</text>
<text x="794.3" y="178.6" transform="rotate(-90 794.3 178.6)">30</text>
<text x="129.5" y="182.6" transform="rotate(-90 129.5 182.6)">62</text>
<text x="804.6" y="185.2" transform="rotate(-90 804.6 185.2)">45</text>
<text x="577.6" y="191.4" transform="rotate(-90 577.6 191.4)">5</text>
<text x="123.5" y="216.6" transform="rotate(-90 123.5 216.6)">124</text>
<text x="783.6" y="230.4">4 отв.</text>
<text x="802.4" y="230.4">10H9</text>
<text x="631.8" y="237.2" transform="rotate(-90 631.8 237.2)">115</text>
<text x="81.5" y="243.4" transform="rotate(-90 81.5 243.4)">193</text>
<text x="110.5" y="243.4" transform="rotate(-90 110.5 243.4)">187</text>
<text x="566.8" y="247.8" transform="rotate(-90 566.8 247.8)">125</text>
<text x="725.5" y="249.2" transform="rotate(-90 725.5 249.2)">183Н9</text>
<text x="731.5" y="249.2" transform="rotate(-90 731.5 249.2)">179Н9</text>
<text x="557.5" y="255.5" transform="rotate(-90 557.5 255.5)">135H9</text>
<text x="415.4" y="258.8" transform="rotate(-90 415.4 258.8)">0.1</text>
<text x="415.4" y="269.8" transform="rotate(-90 415.4 269.8)">144</text>
<text x="406.5" y="325.6" transform="rotate(-90 406.5 325.6)">0.1</text>
<text x="631.8" y="324.1" transform="rotate(-90 631.8 324.1)">35</text>
<text x="649.8" y="328.5" transform="rotate(-90 649.8 328.5)">25</text>
<text x="406.5" y="334.1" transform="rotate(-90 406.5 334.1)">19</text>
<text x="375.1" y="347.1">29</text>
<text x="383.6" y="347.1">0.1</text>
<text x="348.7" y="355.1">74</text>
<text x="357.2" y="355.1">0.1</text>
<text x="784.2" y="354.1">5</text>
<text x="182" y="365.6">B</text>
<text x="264" y="361.1">240Н9</text>
<text x="264" y="367.1">244Н9</text>
<text x="596.8" y="367.1">33</text>
<text x="372.3" y="446.3">D</text>
<text x="311.3" y="451.9">15H9</text>
<text x="432.1" y="451.8">2</text>
<text x="311.1" y="521.4">21</text>
<text x="372.3" y="536.5">D</text>
</g>
<g font-size="4.5">
<text x="11.6" y="344.2" transform="rotate(-90 11.6 344.2)">Перв. застосув.</text>
<text x="12.2" y="398.8" transform="rotate(-90 12.2 398.8)">Довід. №</text>
<text x="11.8" y="475.9" transform="rotate(-90 11.8 475.9)">Підпис та дата</text>
<text x="11.6" y="503.3" transform="rotate(-90 11.6 503.3)">Інв. № дубл.</text>
<text x="11.9" y="528.3" transform="rotate(-90 11.9 528.3)">Взам. інв. №</text>
<text x="650.5" y="557.5">Змн.</text>
<text x="659.3" y="557.5">Арк.</text>
<text x="671.5" y="557.5">№ докум.</text>
<text x="694.1" y="557.5">Підп. Дата</text>
<text x="790.1" y="553">Літ.</text>
<text x="804.9" y="553">Маса</text>
<text x="819" y="553">Масштаб</text>
<text x="11.8" y="561.2" transform="rotate(-90 11.8 561.2)">Підпис та дата</text>
<text x="652.7" y="562.8">Розроб.</text>
<text x="668.2" y="563.3">Погорєлов Б.</text>
<text x="821.5" y="561.4">1.5:1</text>
<text x="652.8" y="567.9">Перев.</text>
<text x="652.8" y="572.9">Т.контр.</text>
<text x="786.9" y="573.3">Аркуш 1</text>
<text x="807" y="573.3">Аркушів 1</text>
<text x="652.8" y="577.8">Нач. КБ</text>
<text x="11.6" y="587.8" transform="rotate(-90 11.6 587.8)">Інв. № ориг.</text>
<text x="652.4" y="582.9">Н.контр.</text>
<text x="652.8" y="587.7">Утв.</text>
<text x="650.6" y="592.4">Box</text>
<text x="716.6" y="592.5">Копіював</text>
<text x="812.9" y="592.3">Формат А1</text>
</g>
<text font-size="2.2" x="706.3" y="562.3">06.06.2025</text>
</svg>
